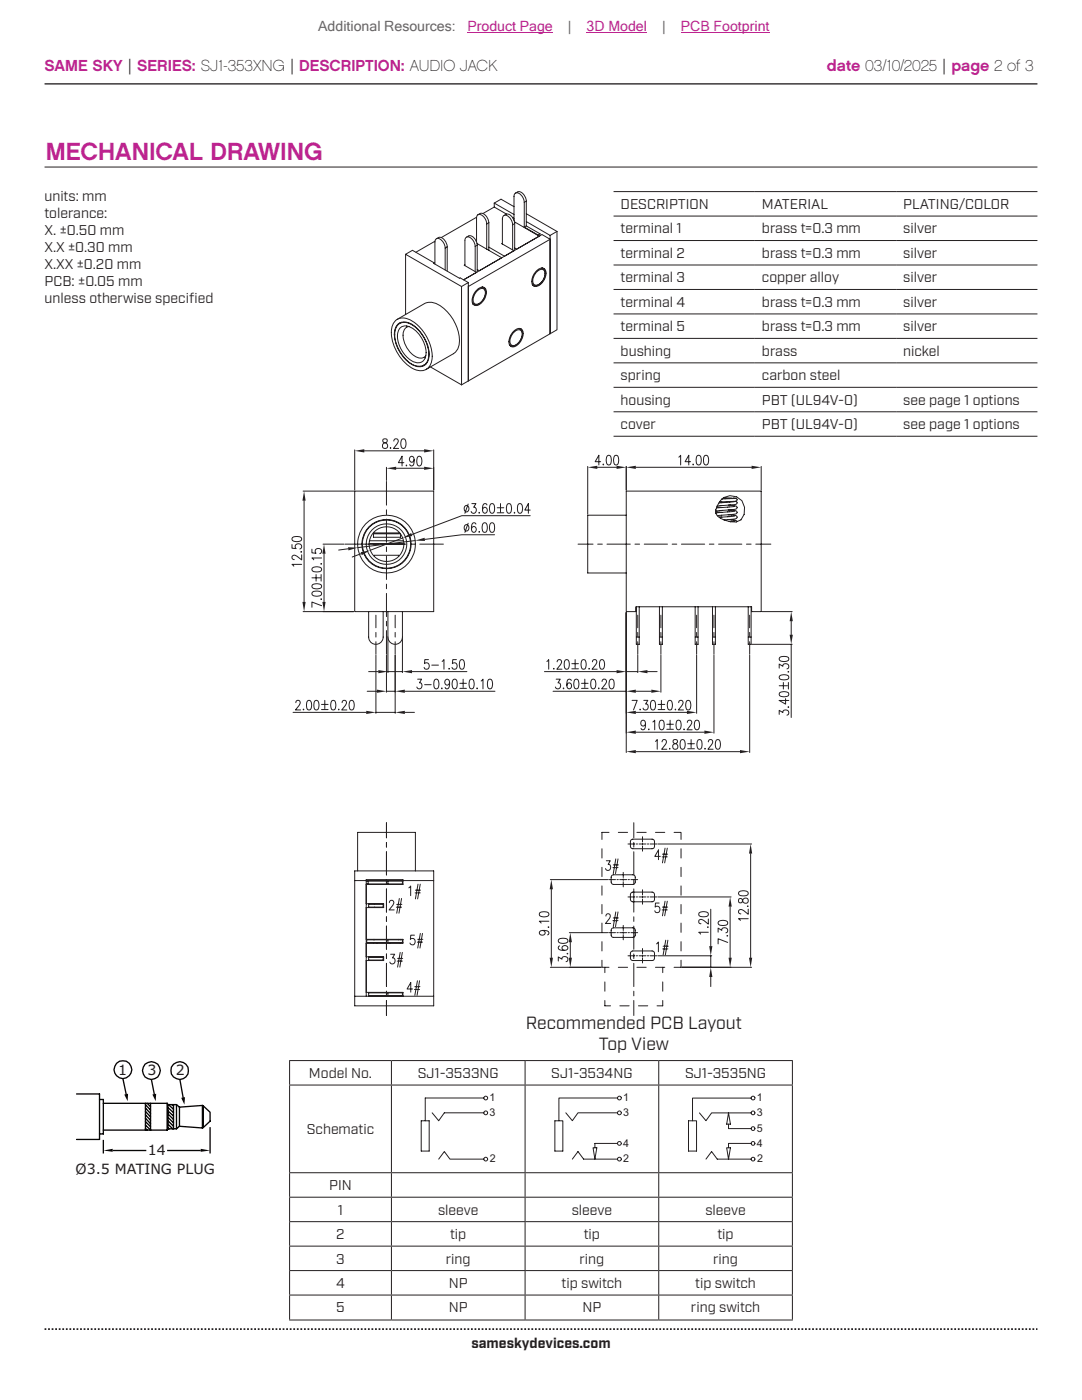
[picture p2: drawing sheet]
<svg xmlns="http://www.w3.org/2000/svg" width="216mm" height="279mm" viewBox="0 0 216 279" stroke-linecap="round" stroke-linejoin="round" font-family="sans-serif">
<path d="M8.9 16.7h198.1" fill="none" stroke="#231f20" stroke-width=".26"/>
<path d="M8.9 265.3h198.1" fill="none" stroke="#231f20" stroke-width=".35" stroke-dasharray=".4 .4 .4 .4 .4 .4" stroke-dashoffset=".7" stroke-linecap="butt"/>
<g fill="none" stroke="#231f20" stroke-width=".2">
<path d="M8.9 33.3h198.1M102.9 38.5a1.21 1.21 0 0 1 1.9 .8l.2 .8M102.9 38.5l-.3 .6v4.9M102.9 38.5h.1a1.75 1.75 0 0 1 1.6 1.9M80.9 50.7l11.2 6.5M86.6 52.6v-.1h-.1l5.2 3h.1l1.6 .9M86.6 52.5l-4.3-2.5-1.4 .7v12.1M86.8 48.1l-3.8 2.2M87.1 47.6a1.01 1.01 0 0 1 1.6 .3l.5 .9v.4M88.8 49.5v4.4M88.8 49.5a1.89 1.89 0 0 0-1.5-1.9 .62 .62 0 0 0-.5 .7v4.4M89.2 49.2l-.4 .3"/>
<path d="M89.2 49.2v4.9M92.1 57.2v19.6M93.1 47.3l.5-.3 .4 .1a2.12 2.12 0 0 1 1.2 1.8M93.4 56.4l-1.3 .8M94.8 49.2v5M94.8 49.2v-.2a1.67 1.67 0 0 0-1.8-1.6l-.2 .5v5.1M95.1 43.3l-7 4.1M95.2 48.6l4.9 2.8-4.5 2.6-.4-.2M95.2 48.9l-.4 .3M95.2 48.9v5.4M95.4 42.8l.5-.2h.4a2 2 0 0 1 1.2 1.9M95.4 42.8l-.3 .7v4.8"/>
<path d="M95.4 42.8a1.68 1.68 0 0 1 1.7 1.9M97.1 44.7v5M97.5 44.5l-.4 .2M97.5 44.5v5.5M98.6 40.5l1.4-.7 2.6 1.4M98.6 41.3l-2.2 1.3M98.6 40.5v.8M98.6 41.3l2.5 1.4M98.6 40.5l4 2.3M100.2 48.5l-.1 .1 2.5 1.4-1.9 1.1-3.2-1.8M100.6 43l.4-.3 .7 .1a2.25 2.25 0 0 1 1 1.8M102.3 44.9a1.72 1.72 0 0 0-1.5-2 .6 .6 0 0 0-.6 .8v5"/>
<path d="M102.3 44.9v5M102.3 43.4l.3 .2M102.7 44.3l4.9 2.8-4.5 2.6-.4-.2M102.7 44.6l-.4 .3M102.7 44.6v5.4M104.6 40.4v4.9M104.6 45.3l2.7 1.6M105 40.1l-.4 .3M105 45.1l-.4 .2M105 40.1v5M105 45.1l2.7 1.6M105 44.2l4.8 2.8"/>
<path d="M105 42.7l6.1 3.5M106.2 56.7l.2 .2M106.3 56.8l.1 .1M106.3 56.9h.1M107 54.4l.9-.6h.4l.3 .3a2.14 2.14 0 0 1-1.8 2.8l-.4-.3a1.83 1.83 0 0 1 .6-2.2zM107.1 54l.7-.4 .5-.1a.92 .92 0 0 1 .7 1.2 2.36 2.36 0 0 1-2.4 2.4l-.3-.2a2.32 2.32 0 0 1 .8-2.9zM107.3 46.9v.1M107.7 46.7l-.4 .2M107.7 46.7v.4M108 53.5l.4 .1M108.2 53.5l.2 .1M108.4 53.6a1.8 1.8 0 0 1-.2 2.5 1.57 1.57 0 0 1-1.8 .8"/>
<path d="M109.8 47.8l-16.4 9.4v18.8v-19.6M109.8 47.8l-1.7-1-15.6 9 2.6-1.4-2.5-1.5h.2M109.8 47v19.6v-18.8M111.1 46.2l-1.3 .8M111.1 46.2v19.6l-19 11M78.7 66.7v.1M78.9 64.1a2.47 2.47 0 0 1 3.3-.1 8.7 8.7 0 0 1 4 8 2.33 2.33 0 0 1-3.7 1.6 8.4 8.4 0 0 1-4.3-8.3zM79.3 63.7l5.4-3.1a3.4 3.4 0 0 1 3.8 .9 8.9 8.9 0 0 1 3.1 7.2 2.55 2.55 0 0 1-1.1 1.9l-5.5 3.1M79.3 64.8l.3-.3a2.66 2.66 0 0 1 3.2 .6 6.9 6.9 0 0 1 2.7 6.7 1.99 1.99 0 0 1-3.2 1 7.1 7.1 0 0 1-3.5-7.1zM79.8 64.6a3.4 3.4 0 0 0-.8 3.7 7.3 7.3 0 0 0 4 4.7l.7 .1 .9-.2M79.8 64.6v-.1a3.3 3.3 0 0 1 3.5 1.2 6.3 6.3 0 0 1 2 6.3l-.7 .9M79.9 65.4a1.52 1.52 0 0 1 1.3-.3 5.4 5.4 0 0 1 3.6 6.4 1.77 1.77 0 0 1-2.8 .4 5.6 5.6 0 0 1-2.5-5.8z"/>
<path d="M80.2 64.3l-.4 .3M81.6 65.2h-.2a1.51 1.51 0 0 0-1 1.9 4.5 4.5 0 0 0 3.6 4.4l.6-.2 .4-.3M85 72.6l-.4 .3M85.9 73.2l6.2 3.6M101.6 68.8l.3 .2M101.7 68.9l.2 .1M101.7 68.9h.1M102.4 66.5l1-.7 .5 .1 .2 .3a2.22 2.22 0 0 1-1.3 2.7 .79 .79 0 0 1-.8-.2 .79 .79 0 0 1-.2-.8zM102.4 66.2l.1-.1a1.35 1.35 0 0 1 1.4-.5l.3 .2a2.68 2.68 0 0 1-1.2 3.2l-.8 .2-.5-.4a2.33 2.33 0 0 1 .7-2.6zM103.5 65.6h.3M103.7 65.6h.1M103.8 65.6l.2 .2a2.13 2.13 0 0 1-.1 2.2 2.13 2.13 0 0 1-2 1"/>
<path d="M70.8 98h15.7v24.1h-15.7zM70.8 89.8v8M72.7 90h11.9M77.1 96.1v4.7M86.5 89.8v8M125 98h26.9v24.1h-1.9v-1h-23.1v1h-1.9zM68.8 108.6h4.8M73.7 108.6h7.3M73.7 108.5h6.9M73.7 107.9h6.8M74.5 106.3v.9h5.4v-.7h-5.4M74.5 106.4h5.3"/>
<path d="M74.7 111.1v-.3h4.8v.3M77.1 101.7v1M77.1 103.6v4.6M77.1 109.2v.9M77.1 111v4.6M77.1 116.6v.9M77.1 118.4v4.7M81.9 108.6h.9M83.8 108.6h4.7M115.3 108.6h3M119.3 108.6h.9M121.1 108.6h4.7"/>
<path d="M125 102.8h-7.7v11.6h7.7M126.7 108.6h.9M128.6 108.6h4.6M134.1 108.6h.9M136 108.6h4.6M141.5 108.6h1M143.4 108.6h4.6M149 108.6h.9M150.8 108.6h3M73.6 122.1v5a1.45 1.45 0 0 0 1.4 1.5 1.45 1.45 0 0 0 1.5-1.5v-5M77.1 124v.9M77.1 125.8v4.8"/>
<path d="M77.4 122.1v5a1.45 1.45 0 0 0 1.5 1.5 1.45 1.45 0 0 0 1.4-1.5v-5M127 121.1v7.5h.5v-7.5M127 127.1h.5M131.6 121.1v7.5h.6v-7.5M131.6 127.1h.6M138.7 121.1v7.5h.6v-7.5M138.7 127.1h.6M142.2 121.1v7.5h.6v-7.5M142.2 127.1h.6M149.3 121.1v7.5h.6v-7.5M149.3 127.1h.6M70.8 173.8h15.7v26.9h-15.7z"/>
<path d="M70.8 175.7h15.7M71.4 173.8v-7.7h11.5v7.7M73.1 176.5h7.3v-1h-7.3v23.3M73.1 176.4h7.3M73.1 175.8h7.3M73.3 175.7v.1M73.3 176.4v.1M73.5 175.8v.6M77.1 164.2v3M77.1 168.1v1M77.1 170v4.6M77.1 175.5v1"/>
<path d="M77.1 177.4v4.6M77.4 175.8v.6M80.3 175.8v.6M70.8 198.8h15.7M73.1 198h7.3v.8M73.1 190.9h3.5v.8h-3.5M73.1 187.5h7.3v.7h-7.3M73.1 180.4h3.5v.7h-3.5M73.6 198v.7h6.8M73.6 198.1h6.8M73.6 191.6h3M74.5 187.5v.1"/>
<path d="M74.5 188.1v.1M74.7 180.4v.1M74.7 181v.1M74.7 187.5v.1M75.1 188.1l.1 .1zM75.2 188.2h.1M76.5 180.5v.5M76.5 191v.6M76.6 180.5h-3v.5h3M76.6 191h-3v.7M77.1 183v.9M77.1 184.8v4.7"/>
<path d="M77.1 190.4v.9M77.1 192.3v4.6M77.1 197.8v.9M77.1 199.7v3M77.4 187.6v.5M77.4 198.1v.6M77.8 188.1v.1M78 198.7v.1M79.5 187.5v.1M79.9 187.5v.1M79.9 188.1v.1M80.1 198.7v.1"/>
<path d="M80.3 187.6v.5M80.3 198.1v.6M80.4 187.6h-7.2v.5h7.2"/>
<circle cx="77.1" cy="108.6" r="4.9"/>
<circle cx="77.1" cy="108.6" r="5.8"/>
<circle cx="77.1" cy="108.6" r="4.8"/>
<circle cx="77.1" cy="108.6" r="3.5"/>
<circle cx="77.1" cy="108.6" r="4"/>
</g>
<g fill="#231f20">
<path d="M70.8 90l1.9-.4v.7z"/>
<path d="M84.6 89.6l1.9 .4-1.9 .3z"/>
</g>
<path d="M76.5 87.7a.41 .41 0 0 0 .1 .6 .61 .61 0 0 1 .7 .5 .61 .61 0 0 1-.6 .7 .63 .63 0 0 1-.4-.8 .63 .63 0 0 1 .8-.4 .38 .38 0 0 0 .2-.4 .38 .38 0 0 0-.3-.3zM77.1 93.3v2.6M77.8 89.4h.2zM78.6 88l.3-.4 .4 .1 .2 .2-.3 .7-.7 .9h1M79 93.5h5.6M80.2 87.7l.4-.1a1.24 1.24 0 0 1 0 1.9h-.2a1.4 1.4 0 0 1-.2-1.8zM86.5 93.3v4.5" fill="none" stroke="#231f20" stroke-width=".2"/>
<g fill="#231f20">
<path d="M77.1 93.5l1.9-.4v.7z"/>
<path d="M84.6 93.1l1.9 .4-1.9 .3z"/>
</g>
<path d="M80.6 92.3h-1.1l.7-1.2v1.9M81.1 92.8v.2zM82.6 91.7a.51 .51 0 0 1-.5 .6 .57 .57 0 0 1-.4-.7 .57 .57 0 0 1 .7-.4 1.66 1.66 0 0 1 0 1.7l-.3 .1-.3-.3M83.4 91.2l.3-.1a1.26 1.26 0 0 1 0 1.9h-.1a1.47 1.47 0 0 1-.2-1.8zM64.5 108.6h4.2M64.7 110.5v9.6M64.5 122.1h6.1" fill="none" stroke="#231f20" stroke-width=".2"/>
<g fill="#231f20">
<path d="M64.3 120.1h.7l-.3 2z"/>
<path d="M64.7 108.6l.3 1.9h-.7z"/>
</g>
<g fill="none" stroke="#231f20" stroke-width=".2">
<path d="M60.5 98h10.1M60.7 99.9v20.2M62.2 109.6v.7l.9 .1-.2-.5a.68 .68 0 0 1 .7-.4 .68 .68 0 0 1 .6 .5l-.2 .4-.2 .1M62.2 115.3h1.7M62.3 118.2l.8-.2a.91 .91 0 0 1 1.1 .4v.1a1.26 1.26 0 0 1-2 0zM62.3 116.7l.8-.2a.84 .84 0 0 1 1.1 .6 1.14 1.14 0 0 1-1.6 .3l-.4-.3zM62.3 113.3a1.4 1.4 0 0 1 1.9 .3v.1a1.3 1.3 0 0 1-2 0zM63.1 114.7v1.3M64 119.6h.2zM64 112.5h.2zM64.1 114.7v1.3M64.2 111.4h-2l.4 .3"/>
<path d="M60.5 122.1h10.1M64.2 120.9l-2-.8v1.1"/>
</g>
<g fill="#231f20">
<path d="M60.3 120.1h.7l-.3 2z"/>
<path d="M60.7 98l.3 1.9h-.7z"/>
</g>
<g fill="none" stroke="#231f20" stroke-width=".2">
<path d="M58.3 108.7v.7l.8 .1a.59 .59 0 0 1 0-.8 .59 .59 0 0 1 .9 0 .59 .59 0 0 1 0 .8l-.2 .1M58.4 107.3l.7-.2a.91 .91 0 0 1 1.1 .4v.2a1.26 1.26 0 0 1-1.9 0zM60 110.1h.2zM60.2 112.6h-1.9l.3 .4M60.2 110.7v1l-.9-.7-.7-.2-.3 .3v.3l.4 .3M73.6 134h1.9M75 122.8v2.5M75 126.2v.9M75 128.1v2.5M77.4 127.3v6.9M77.4 134h2.9M78.9 122.8v2.5"/>
<path d="M78.9 126.2v.9M78.9 128.1v2.5M80.3 127.3v6.9M82.2 134h11"/>
</g>
<g fill="#231f20">
<path d="M75.5 133.7l1.9 .3-1.9 .4z"/>
<path d="M80.3 134l1.9-.3v.7z"/>
</g>
<path d="M73.3 138h1.9M77.1 130.8v7.4M77.1 138h1.8M78.9 130.8v7.4M80.8 138h18M85.5 131.6h-.7l-.1 .9a.59 .59 0 0 1 .8 0 .59 .59 0 0 1 0 .8 .59 .59 0 0 1-.8 .1l-.1-.2M86.2 132.7h1.3M88.2 132l.4-.4v2M89.6 133.4v.2zM91.1 131.6h-.8v.9a.59 .59 0 0 1 .8 0 .59 .59 0 0 1 0 .8 .59 .59 0 0 1-.8 .1l-.1-.2M91.9 131.7l.3-.1a1.12 1.12 0 0 1 .4 1.6l-.1 .3-.4 .1a1.12 1.12 0 0 1-.4-1.6z" fill="none" stroke="#231f20" stroke-width=".2"/>
<g fill="#231f20">
<path d="M75.2 137.6l1.9 .4-1.9 .3z"/>
<path d="M78.9 138l1.9-.4v.7z"/>
</g>
<g fill="none" stroke="#231f20" stroke-width=".2">
<path d="M75 130.8v11.6M78.9 130.8v11.6M83.3 135.5h.8l-.4 .8a.56 .56 0 0 1 .5 .8 .56 .56 0 0 1-1 0M84.7 136.6h1.3M86.8 135.6l.3-.1a1.26 1.26 0 0 1 0 2h-.1a1.47 1.47 0 0 1-.2-1.9zM88.2 137.3v.2zM89.7 136.2a.54 .54 0 0 1-.5 .5 .57 .57 0 0 1-.4-.7 .57 .57 0 0 1 .7-.4 1.4 1.4 0 0 1-.2 1.9l-.4-.1-.1-.2M90.4 135.6l.4-.1a1.3 1.3 0 0 1 0 2h-.1a1.4 1.4 0 0 1-.3-1.9zM91.8 136.4h1.3M91.8 137.4h1.3M92.4 135.5v1.7M93.8 135.6l.4-.1a1.14 1.14 0 0 1 .3 1.6l-.1 .3-.4 .1a1.14 1.14 0 0 1-.3-1.6z"/>
<path d="M95.2 137.3v.2zM96 135.9l.4-.4v2M97.5 135.6l.3-.1a1.26 1.26 0 0 1 0 2h-.1a1.47 1.47 0 0 1-.2-1.9zM58.5 142.2h14.6M75 142.2h3.9M80.8 142.2h1.9"/>
</g>
<g fill="#231f20">
<path d="M78.9 142.2l1.9-.3v.6z"/>
<path d="M73.1 141.9l1.9 .3-1.9 .3z"/>
</g>
<g fill="none" stroke="#231f20" stroke-width=".2">
<path d="M117.3 93.1v9.5M119.2 93.3h3.8M125 93.1v4.7M61.4 139.9l.3-.1a1.24 1.24 0 0 1 0 1.9h-.1a1.12 1.12 0 0 1-.4-1.6zM62.8 139.9l.4-.1a1.24 1.24 0 0 1 0 1.9h-.1a1.12 1.12 0 0 1-.4-1.6zM64.8 139.8v1.6M66.2 139.9l.4-.1a1.12 1.12 0 0 1 .3 1.5l-.1 .3-.4 .1a1.12 1.12 0 0 1-.3-1.6zM69.9 139.9l.3-.1a1.24 1.24 0 0 1 0 1.9h-.1a1.15 1.15 0 0 1-.4-1.6zM59 140.2l.1-.3 .2-.1 .5 .1 .1 .2-.2 .7-.7 .9h1M60.6 141.5v.2zM64.2 140.6h1.3M64.2 141.6h1.3"/>
<path d="M67.6 141.5v.2zM68.3 140.2v-.3l.3-.1 .4 .1 .1 .2-.2 .7-.7 .9h1"/>
</g>
<g fill="#231f20">
<path d="M123 93l2 .3-2 .3z"/>
<path d="M117.3 93.3l1.9-.3v.6z"/>
</g>
<path d="M119.9 92.1h-1.1l.7-1.2v1.9M120.4 92.6v.2zM121.2 91l.3-.1a1.14 1.14 0 0 1 .4 1.5l-.1 .3-.4 .1a1.4 1.4 0 0 1-.2-1.8zM122.6 91l.4-.1a1.14 1.14 0 0 1 .4 1.5l-.2 .3-.3 .1a1.14 1.14 0 0 1-.4-1.6zM125 93.1v4.7M126.9 93.3h23.1M151.9 93.1v4.7" fill="none" stroke="#231f20" stroke-width=".2"/>
<g fill="#231f20">
<path d="M125 93.3l1.9-.3v.6z"/>
<path d="M150 93l1.9 .3-1.9 .3z"/>
</g>
<g fill="none" stroke="#231f20" stroke-width=".2">
<path d="M135.4 91.2l.4-.3v1.9M137.8 92.1h-1.1l.7-1.2v1.9M138.3 92.6v.2zM139.1 91l.4-.1a1.26 1.26 0 0 1 0 1.9h-.2a1.47 1.47 0 0 1-.2-1.8zM140.6 91l.4-.1a1.26 1.26 0 0 1 0 1.9h-.2a1.47 1.47 0 0 1-.2-1.8zM72.1 110.5l-1.8 .7M80.4 107.4l-6.5 2.4M92.8 101a.63 .63 0 0 1 .8 .4 .63 .63 0 0 1-.4 .8 .68 .68 0 0 1-.6-.5 .68 .68 0 0 1 .2-.7zM93.4 100.6l-.6 1.8M94.2 100.5h.8l-.5 .7h.2a.66 .66 0 0 1 .3 .8 .66 .66 0 0 1-.6 .4l-.4-.3M95.6 102.2v.2zM97.2 100.8a.4 .4 0 0 0-.7-.2 1.29 1.29 0 0 0 .2 1.8 .56 .56 0 0 0 .5-.6 .56 .56 0 0 0-.7-.5l-.2 .5"/>
<path d="M97.9 100.6l.4-.1a1.3 1.3 0 0 1 0 1.9h-.2a1.4 1.4 0 0 1-.2-1.8zM99.2 101.3h1.3M99.2 102.3h1.3M99.9 100.5v1.7M101.3 100.6l.3-.1a1.14 1.14 0 0 1 .4 1.6l-.1 .2-.4 .1a1.14 1.14 0 0 1-.4-1.5zM102.6 102.2v.2zM103.5 100.6l.3-.1a1.26 1.26 0 0 1 0 1.9h-.1a1.47 1.47 0 0 1-.2-1.8zM105.8 102.9h-13.7l-9.9 3.8M105.8 101.8h-1.1l.7-1.3v1.9"/>
</g>
<g fill="#231f20">
<path d="M72 110.2l1.9-.4-1.7 1z"/>
<path d="M80.4 107.4l1.6-1 .3 .6z"/>
</g>
<path d="M69.5 109.5l-1.9 .3M82.9 107.9l-11.5 1.4M92.8 104.8a.62 .62 0 0 1 .8 .4 .62 .62 0 0 1-.4 .8 .65 .65 0 0 1-.6-.5 .65 .65 0 0 1 .2-.7zM93.4 104.4l-.6 1.8M95 104.6a.4 .4 0 0 0-.7-.2 1.27 1.27 0 0 0 .2 1.8 .56 .56 0 0 0 .5-.6 .56 .56 0 0 0-.7-.4l-.2 .4M95.6 106.1v.1zM96.4 104.4l.4-.1a1.24 1.24 0 0 1 0 1.9h-.2a1.37 1.37 0 0 1-.2-1.8zM97.9 104.4l.4-.1a1.28 1.28 0 0 1 0 1.9h-.2a1.37 1.37 0 0 1-.2-1.8zM98.7 106.7h-6.6l-7.3 1" fill="none" stroke="#231f20" stroke-width=".2"/>
<g fill="#231f20">
<path d="M69.4 109.2l2 .1-1.9 .6z"/>
<path d="M82.9 107.9l1.8-.6 .1 .7z"/>
</g>
<g fill="none" stroke="#231f20" stroke-width=".2">
<path d="M108.6 134h14.4M125 122.3v11.9M125 134h2.3M127.3 122.8v2.5M127.3 126.2v.9M127.3 128.1v2.5M127.3 130.8v3.4M129.2 134h1.9M131.9 122.8v2.5M131.9 126.2v.9M131.9 128.1v2.5M139 122.8v2.5"/>
<path d="M139 126.2v.9M139 128.1v2.5M142.5 122.8v2.5M142.5 126.2v.9M142.5 128.1v2.5M149.6 122.8v2.5M149.6 126.2v.9M149.6 128.1v2.5"/>
</g>
<g fill="#231f20">
<path d="M127.3 134l1.9-.3v.7z"/>
<path d="M123 133.7l2 .3-2 .4z"/>
</g>
<g fill="none" stroke="#231f20" stroke-width=".2">
<path d="M109.1 132l.4-.4v2M110.4 138h14.6M110.5 133.4v.2zM111.2 132.1l.3-.5h.3l.3 .4-.3 .6-.7 1h1M112.8 131.7l.4-.1a1.24 1.24 0 0 1 0 2h-.2a1.12 1.12 0 0 1-.4-1.6zM114.1 132.5h1.3M114.1 133.5h1.3M114.8 131.6v1.7M116.2 131.7l.3-.1a1.12 1.12 0 0 1 .4 1.6l-.1 .3-.4 .1a1.12 1.12 0 0 1-.4-1.6zM117.5 133.4v.2zM118.2 132.1l.2-.4 .4-.1 .2 .2 .1 .4-1 1.4h1.1M119.8 131.7l.4-.1a1.24 1.24 0 0 1 0 2h-.2a1.15 1.15 0 0 1-.3-1.6z"/>
<path d="M125 122.3v15.9M126.9 138h3.1M131.9 130.8v7.4"/>
</g>
<g fill="#231f20">
<path d="M130 137.6l1.9 .4-1.9 .3z"/>
<path d="M125 138l1.9-.4v.7z"/>
</g>
<g fill="none" stroke="#231f20" stroke-width=".2">
<path d="M111 135.5h.8l-.5 .8a.57 .57 0 0 1 .5 .8 .57 .57 0 0 1-1 0M112.4 137.3v.2zM114 135.8l-.1-.2-.4-.1a1.19 1.19 0 0 0-.3 1.7l.1 .2a.54 .54 0 0 0 .7-.5 .54 .54 0 0 0-.7-.5l-.2 .4M114.7 135.6l.4-.1a1.14 1.14 0 0 1 .3 1.6l-.1 .3-.4 .1a1.14 1.14 0 0 1-.3-1.6zM116 136.4h1.3M116 137.4h1.3M116.7 135.5v1.7M118.1 135.6l.4-.1a1.26 1.26 0 0 1 0 2h-.2a1.47 1.47 0 0 1-.2-1.9zM119.5 137.3v.2zM120.1 136l.3-.5h.3l.3 .4-.2 .6-.7 1h1M121.8 135.6l.3-.1a1.3 1.3 0 0 1 0 2h-.1a1.4 1.4 0 0 1-.2-1.9zM125 122.3v20.1"/>
<path d="M139 130.8v11.6M126.9 142.2h10.2"/>
</g>
<g fill="#231f20">
<path d="M137.1 141.9l1.9 .3-1.9 .3z"/>
<path d="M125 142.2l1.9-.3v.6z"/>
</g>
<g fill="none" stroke="#231f20" stroke-width=".2">
<path d="M125 122.3v24M126.1 139.8h1l-.7 1.9M128.5 139.8h.8l-.5 .7a.56 .56 0 0 1 .5 .9 .56 .56 0 0 1-1-.1M130 139.9l.4-.1a1.24 1.24 0 0 1 0 1.9h-.2a1.12 1.12 0 0 1-.4-1.6zM132 139.8v1.6M133.4 139.9l.3-.1a1.12 1.12 0 0 1 .4 1.5l-.1 .3-.4 .1a1.12 1.12 0 0 1-.4-1.6zM137 139.9l.4-.1a1.12 1.12 0 0 1 .4 1.5l-.2 .3-.3 .1a1.12 1.12 0 0 1-.4-1.6zM142.5 130.8v15.5M126.9 146.1h13.6M127.7 141.5v.2zM131.3 140.6h1.3M131.3 141.6h1.3"/>
<path d="M134.8 141.5v.2zM135.4 140.2l.1-.3 .2-.1 .5 .1 .1 .2-.2 .7-.7 .9h1"/>
</g>
<g fill="#231f20">
<path d="M140.5 145.8l2 .3-2 .4z"/>
<path d="M125 146.1l1.9-.3v.7z"/>
</g>
<g fill="none" stroke="#231f20" stroke-width=".2">
<path d="M125 122.3v27.9M149.6 130.8v19.4M126.9 150h20.8M128.8 144.4a.48 .48 0 0 1-.7 .4 .53 .53 0 0 1-.2-.8 .53 .53 0 0 1 .8 0 1.52 1.52 0 0 1-.3 1.6l-.4-.1-.1-.1M129.4 145.5h.1zM130.3 144.1l.3-.4v1.9M131.7 143.8l.4-.1a.87 .87 0 0 1 .4 1.1l-.2 .7-.3 .1a1.4 1.4 0 0 1-.3-1.8zM133.1 144.5h1.3M133.1 145.5h1.3M133.7 143.7v1.7M135.1 143.8l.4-.1a1.24 1.24 0 0 1 0 1.9h-.2a1.47 1.47 0 0 1-.2-1.8zM136.4 145.5h.2z"/>
<path d="M137.1 144.2l.4-.5 .4 .1 .1 .3-.2 .6-.7 .9h1M138.8 143.8l.3-.1a1.24 1.24 0 0 1 0 1.9h-.1a1.4 1.4 0 0 1-.2-1.8z"/>
</g>
<g fill="#231f20">
<path d="M147.7 149.7l1.9 .3-1.9 .3z"/>
<path d="M125 150l1.9-.3v.6z"/>
</g>
<g fill="none" stroke="#231f20" stroke-width=".2">
<path d="M150.1 128.6h8M152.1 122.1h6M157.9 124v2.7M157.9 128.6v14.6M130.8 148l.3-.4v1.9M132.1 148.1l.3-.5 .4 .1 .2 .3-.2 .6-.8 .9h1.1M133.6 149.3v.2zM134.4 147.7v.5l.6 .3a.57 .57 0 0 1 .2 .8 .57 .57 0 0 1-.8 .1l-.2-.5a1.03 1.03 0 0 1 .9-.6l.1-.2-.1-.4zM135.9 147.7l.4-.1a1.26 1.26 0 0 1 0 1.9h-.2a1.47 1.47 0 0 1-.2-1.8zM137.2 148.4h1.4M137.2 149.4h1.4M137.9 147.6v1.6"/>
<path d="M139.3 147.7l.4-.1a1.3 1.3 0 0 1 0 1.9h-.2a1.4 1.4 0 0 1-.2-1.8zM140.7 149.3v.2zM141.3 148.1l.3-.5 .5 .1 .1 .3-.2 .6-.7 .9h1M142.9 147.7l.4-.1a1.14 1.14 0 0 1 .4 1.6l-.2 .2-.3 .1a1.14 1.14 0 0 1-.4-1.5z"/>
</g>
<g fill="#231f20">
<path d="M157.9 122.1l.3 1.9h-.6z"/>
<path d="M157.6 126.7h.6l-.3 1.9z"/>
</g>
<g fill="none" stroke="#231f20" stroke-width=".2">
<path d="M155.5 133.3v-.8l.7 .5a.57 .57 0 0 1 .9-.5 .57 .57 0 0 1-.1 1M155.5 136.9h1.6M155.6 138.2l.7-.2a.83 .83 0 0 1 1.1 .6 1.12 1.12 0 0 1-1.6 .4l-.3-.4zM155.6 134.9a1.37 1.37 0 0 1 1.8 .2v.2a.9 .9 0 0 1-1.1 .4l-.7-.2zM155.6 131.2l.7-.2a.8 .8 0 0 1 1.1 .6 1.24 1.24 0 0 1-1.9 0zM156.3 136.2v1.3M156.8 139.4v1.1l-1.3-.7h1.9M157.2 134.1h.2zM157.3 136.2v1.3M155.5 142.6v-.8l.7 .4a.57 .57 0 0 1 .9-.5 .57 .57 0 0 1-.1 1M157.2 141.1h.2zM77.1 164.2v3"/>
<path d="M77.1 168.1v1M77.1 170v4.6M77.1 175.5v1M77.1 177.4v4.6M120.1 169.4v1.8M120.1 173.1v1.8M120.1 176.8v1.9M121.5 166.1h-1.4v1.4M123.4 166.1h1.8M125.3 179h1.4M125.3 168.4h1.4M125.9 178.2l.4-.2 4 .1 .3 .4v1a.46 .46 0 0 1-.5 .5l-4-.1-.3-.4v-1z"/>
<path d="M125.9 167.6l.4-.1h3.8a.46 .46 0 0 1 .5 .5v.9a.46 .46 0 0 1-.5 .5l-4-.1-.3-.4v-.9zM126.5 164.2v3M126.5 168.1v1M126.5 170v4.6M126.5 175.5v1M126.5 177.4v4.6M126.9 179h.3M126.9 168.4h.3M127.1 166.1h1.8M127.5 179h1.4M127.5 168.4h1.4M128.2 167v1"/>
<path d="M128.2 168.3v.3M128.2 168.8v1.1M128.2 177.6v1M128.2 178.9v.2M128.2 179.4v1.1M129.2 179h.3M129.2 168.4h.3M129.7 179h1.4M129.7 168.4h1.4M130.8 166.1h1.8M134.5 166.1h1.4v1.4M135.9 169.4v1.8"/>
<path d="M135.9 173.1v1.8M135.9 176.8v1.9M77.1 183v.9M77.1 184.8v4.7M77.1 190.4v.9M77.1 192.3v4.6M77.1 197.8v.9M77.1 199.7v3M113.6 193h6.3M113.6 186.1h7.7M113.8 188v3.1M120.1 191.6v1.4h1.4"/>
<path d="M120.1 180.5v1.9M120.1 184.2v1.9M120.1 187.9v1.9M120.7 199.7v1h1.1M120.7 193v1.1M120.7 196v1.8M121.5 186.1h1.3M122.1 185.3l.3-.1h3.9a.46 .46 0 0 1 .5 .4v1l-.3 .5h-4.1l-.3-.2-.2-.3zM123.1 186.1h.3M123.4 193h1.8M123.7 186.1h1.4M124.4 184.7v1"/>
<path d="M124.4 186v.3M124.4 186.5v1.1M125.3 190.7h1.4M125.3 186.1h.3M125.9 186.1h1.3M125.9 189.9l.4-.1h3.8a.46 .46 0 0 1 .5 .5v.9l-.3 .5h-4l-.4-.1-.1-.4v-.9zM126.5 183v.9M126.5 184.8v4.7M126.5 190.4v.9M126.5 192.3v4.6M126.5 197.8v.9M126.5 199.7v3"/>
<path d="M126.9 190.7h.3M127.1 193h1.8M127.5 190.7h1.4M128.2 189.3v1M128.2 190.6v.3M128.2 191.2v1M129.2 190.7h.3M129.7 190.7h1.4M130.8 193h1.8M132.2 199.7v1h-1.1M132.2 193v1.1M132.2 196v1.8"/>
<path d="M135.9 191.6v1.4h-1.4M135.9 180.5v1.9M135.9 184.2v1.9M135.9 187.9v1.9M123.7 200.7h1.8M127.4 200.7h1.8"/>
</g>
<g fill="#231f20">
<path d="M113.5 191.1h.6l-.3 1.9z"/>
<path d="M113.8 186.1l.3 1.9h-.6z"/>
</g>
<g fill="none" stroke="#231f20" stroke-width=".2">
<path d="M109.8 175.5h11.5M110 177.5v13.6M121.5 175.5h1.3M122.1 174.7l.3-.1h3.9a.46 .46 0 0 1 .5 .5v.9l-.3 .5h-4.1l-.3-.1-.2-.4zM123.1 175.5h.3M123.7 175.5h1.4M124.4 174.1v1M124.4 175.4v.3M124.4 176v1M125.3 175.5h.3M125.9 175.5h1.3M109.8 193h10.1"/>
<path d="M111.4 191.8v-.8l.7 .4a.56 .56 0 0 1 .9-.5 .56 .56 0 0 1-.1 1M111.5 187.5l.7-.2a.81 .81 0 0 1 1.1 .5 1.24 1.24 0 0 1-1.9 0zM111.7 188.8a.4 .4 0 0 0-.2 .6 1.27 1.27 0 0 0 1.8-.2 .56 .56 0 0 0-.7-.5 .56 .56 0 0 0-.4 .7l.5 .3M113.1 190.3h.2z"/>
</g>
<g fill="#231f20">
<path d="M109.7 191.1h.6l-.3 1.9z"/>
<path d="M110 175.5l.3 2h-.6z"/>
</g>
<path d="M107.7 182.2l.7-.2a.91 .91 0 0 1 1.1 .4v.1a1.24 1.24 0 0 1-1.9 0zM108.3 185.7a.48 .48 0 0 1 .4 .7 .53 .53 0 0 1-.8 .2 .53 .53 0 0 1 0-.8 1.52 1.52 0 0 1 1.6 .3l-.1 .4-.1 .1M109.4 185v.1zM109.5 183.9h-1.9l.4 .3M131.3 190.7h10.7M136.1 193h5.9M141.8 181.5v7.3M141.8 190.7v2.3M141.8 195v1.9" fill="none" stroke="#231f20" stroke-width=".2"/>
<g fill="#231f20">
<path d="M141.8 193l.4 2h-.7z"/>
<path d="M141.5 188.8h.7l-.4 1.9z"/>
</g>
<path d="M131.3 179h14.6M136.1 193h9.8M139.5 182.2a1.39 1.39 0 0 1 1.8 .2v.1a1.12 1.12 0 0 1-1.5 .4l-.3-.1zM141.2 185h.1zM141.3 186.1h-1.9l.4 .3M141.3 183.4v1l-1.3-.9-.4 .1-.2 .2 .1 .4 .4 .2M145.7 180.9v10.2" fill="none" stroke="#231f20" stroke-width=".2"/>
<g fill="#231f20">
<path d="M145.4 191.1h.6l-.3 1.9z"/>
<path d="M145.7 179l.3 1.9h-.6z"/>
</g>
<path d="M131.3 168.4h18.7M149.8 170.4v20.7M136.1 193h13.9M143.3 186v-.8l.7 .5a.56 .56 0 0 1 .9-.5 .56 .56 0 0 1-.1 1M143.4 183.9a1.37 1.37 0 0 1 1.8 .2v.2a.9 .9 0 0 1-1.1 .4l-.7-.2zM145 186.8h.2zM145.2 188.1l-1.9-.8v1.1" fill="none" stroke="#231f20" stroke-width=".2"/>
<g fill="#231f20">
<path d="M149.5 191.1h.6l-.3 1.9z"/>
<path d="M149.8 168.4l.3 2h-.6z"/>
</g>
<g fill="none" stroke="#231f20" stroke-width=".2">
<path d="M95.1 58.2l1-.6h.3l.3 .3a2.22 2.22 0 0 1-1.3 2.8 .69 .69 0 0 1-1-.6l.1-.9zM95.2 57.8l1-.5 .4 .1 .3 .2a2.05 2.05 0 0 1-.3 2.2 1.66 1.66 0 0 1-2 1.1l-.1-.1a1.78 1.78 0 0 1 .1-2.3zM96.1 57.3l.4 .1M96.3 57.3l.2 .1M96.3 57.3h.1M96.5 57.4a1.8 1.8 0 0 1-.2 2.5 1.55 1.55 0 0 1-1.8 .8M94.3 60.5l.2 .2M94.4 60.7h.1M143.8 99.9a2.76 2.76 0 0 1 3.5-.7 2.76 2.76 0 0 1 1.2 3.4l-.7 1.1-.9 .5a5.3 5.3 0 0 1-3.7-1.2l-.4-.5a3.7 3.7 0 0 1 1-2.6zM146.1 99.4h-1.4v.2M146.3 99.4h.3a.36 .36 0 0 1 .5 .4 .36 .36 0 0 1-.6 .3l-2.9 .1M146.7 99.5l-2.6 .1"/>
<path d="M142.8 102.1l1.2 .2M143 101.2l1 .1M143.6 103.2h.4M144 103.2h-.5M144 102.3l-1.2 .1M144 101.3l-1 .1M145.3 103.7h-.8M145.3 101.8l1.2 .1a.39 .39 0 0 1 .6 .3 .39 .39 0 0 1-.5 .4l-3.5 .3M145.3 102.7l1.2 .1a.4 .4 0 0 1 .6 .4 .4 .4 0 0 1-.5 .4l-1.3 .1M145.3 103.7l1.4 .1 .4 .3M145.3 101.8l-2.5 .2M145.3 100.8l1.3 .1a.38 .38 0 0 1 .5 .4 .38 .38 0 0 1-.5 .4l-1.3 .1"/>
<path d="M146.6 103.9l-1.1 .2M146.6 102l-2.6 .3M146.6 103l-2.6 .2M146.6 101.1l-2.6 .2M146.7 100.1l-3.2 .3M146.8 100l.2 .1a.47 .47 0 0 1-.1 .6 .47 .47 0 0 1-.6 0l-3.2 .3M79.7 179.3l-.5 2.9M80.1 179.3l-.5 2.9M81.6 177.2l.3-.4v2M82.8 178.2h1.1M82.9 177.7h1M83.4 176.5l-.5 2.9"/>
<path d="M83.9 176.5l-.6 2.9M121 171.8h.8l-.5 .7a.57 .57 0 0 1 .5 .9 .57 .57 0 0 1-1-.1M122.3 173.2h1M122.4 172.6h1M122.9 171.4l-.5 2.9M123.3 171.4l-.5 2.9M131.8 170.9h-1.1l.7-1.3v2M132.1 171h1M132.2 170.5h1M132.7 179.9l-.5 2.9M132.7 169.3l-.5 2.9M133.1 179.9l-.5 2.9"/>
<path d="M133.1 169.3l-.5 2.9M147.5 179.4l-.1 .5a.43 .43 0 0 0 .6 .2 .75 .75 0 0 1 .4-.7 .75 .75 0 0 1 .8 0 .57 .57 0 0 1-.2 .9 .57 .57 0 0 1-.8-.5l-.1-.3a.43 .43 0 0 0-.6-.1zM147.5 178a1.4 1.4 0 0 1 1.8 .2v.2a1.3 1.3 0 0 1-1.9 0zM77.7 180.1l.3-.4h.3l.3 .3-.2 .7-.8 .9h1.1M77.9 190.4h.9l-.5 .8a.57 .57 0 0 1 .5 .9 .57 .57 0 0 1-1-.1M79.1 181.1h1M79.2 180.5h1M79.3 191.8h1M79.3 191.3h1.1M79.9 190.1l-.6 2.9M80.3 190.1l-.5 2.9M82.3 197.4h-1.1l.8-1.3v1.9"/>
<path d="M82.7 186.6h-.7l-.1 .9 .5-.2a.68 .68 0 0 1 .4 .7 .68 .68 0 0 1-.5 .6l-.4-.2-.1-.2M82.7 197.5h1M82.8 196.9h1M83.3 188h1M83.3 195.7l-.5 2.9M83.4 187.5h1M83.7 195.7l-.5 2.9M83.9 186.3l-.5 2.9M84.3 186.3l-.5 2.9M120.9 182.8l.3-.4 .4 .1 .2 .2-.2 .7-.8 .9h1.1M122.3 183.7h1M122.4 183.2h1"/>
<path d="M122.9 182l-.5 2.9M123.3 182l-.5 2.9M131 188.4l.4-.4v1.9M131.5 180.2h-.7l-.1 .8a.59 .59 0 0 1 .8 .1 .59 .59 0 0 1 0 .8 .59 .59 0 0 1-.8 .1v-.2M132.1 181.6h1M132.2 181h1M132.2 189.4h1.1M132.3 188.8h1M132.8 187.6l-.5 3M133.3 187.6l-.5 3M149.2 180.8v.1zM149.3 183.4h-1.9l.3 .3"/>
<path d="M149.3 181.4v1.1l-.9-.8-.7-.2-.2 .2-.1 .4 .4 .3M57.7 216.5h100.5M57.7 211.7h100.5M57.8 211.7v4.8M57.8 216.6v17.4M78.1 211.7v4.8M78.1 216.6v17.4M96.6 219.1h-11.7v4.6M104.8 211.7v4.8M104.8 216.6v17.4M123.2 219.1h-11.7v4.6M131.4 211.7v4.8"/>
<path d="M131.4 216.6v17.4M149.9 219.1h-11.7v4.6M158.1 211.7v4.8M158.1 216.6v17.4M57.7 234h100.5M57.7 238.9h100.5M57.8 234.1v4.7M57.8 239v4.7M78.1 234.1v4.7M78.1 239v4.7M84 223.7h1.6v6h-1.6zM86.2 222.1l1.3 1.6 1.2-1.6h7.9"/>
<path d="M87.5 231.3l1.2-1.5 1.1 1.5h6.8M104.8 234.1v4.7M104.8 239v4.7M110.7 223.7h1.6v6h-1.6zM112.9 222.1l1.3 1.6 1.1-1.6h7.9M114.2 231.3l1.1-1.5 1.2 1.5h6.7M118.3 229.1h.8l-.4 2.2zM123.2 228.2h-4.5v.9M131.4 234.1v4.7M131.4 239v4.7M137.4 223.7h1.6v6h-1.6zM139.6 222.1l1.3 1.6 1.1-1.6h7.9"/>
<path d="M140.9 231.3l1.1-1.5 1.1 1.5h6.8M145 229.1h.8l-.4 2.2zM145.4 224.4v.8h4.5M145.4 222.1l.4 2.3h-.8zM149.9 228.2h-4.5v.9M158.1 234.1v4.7M158.1 239v4.7M57.7 243.8h100.5M57.7 248.7h100.5M57.7 253.6h100.5M57.7 258.5h100.5M57.8 243.9v4.7"/>
<path d="M57.8 248.8v4.7M57.8 253.7v4.7M57.8 258.5v4.8M78.1 243.9v4.7M78.1 248.8v4.7M78.1 253.7v4.7M78.1 258.5v4.8M104.8 243.9v4.7M104.8 248.8v4.7M104.8 253.7v4.7M104.8 258.5v4.8M131.4 243.9v4.7"/>
<path d="M131.4 248.8v4.7M131.4 253.7v4.7M131.4 258.5v4.8M158.1 243.9v4.7M158.1 248.8v4.7M158.1 253.7v4.7M158.1 258.5v4.8M57.7 263.4h100.5"/>
<circle cx="96.9" cy="219.1" r=".38"/>
<circle cx="123.6" cy="219.1" r=".38"/>
<circle cx="150.3" cy="219.1" r=".37"/>
<circle cx="96.9" cy="222.1" r=".38"/>
<circle cx="96.9" cy="231.3" r=".37"/>
<circle cx="123.6" cy="228.2" r=".38"/>
<circle cx="123.6" cy="222.1" r=".38"/>
<circle cx="123.6" cy="231.3" r=".37"/>
<circle cx="150.3" cy="231.3" r=".37"/>
<circle cx="150.3" cy="225.2" r=".37"/>
<circle cx="150.3" cy="222.1" r=".37"/>
<circle cx="150.3" cy="228.2" r=".37"/>
</g>
<path d="M20.6 227.5v2.7M22.5 229.6h6.7M33.3 229.6h6.8M41.9 224.9v5.3" fill="none" stroke="#050504" stroke-width=".27"/>
<g fill="#050504">
<path d="M40.1 229.3l1.8 .3-1.8 .3z"/>
<path d="M20.6 229.6l1.9-.3v.6z"/>
</g>
<g fill="none" stroke="#050504" stroke-width=".27">
<path d="M15.3 218.3h4.6v9.1h-4.6M19.9 219.4h.7v6.9h-.7M35.9 215.4l.7 3.9M20.6 220.2h12.7M20.6 225.5h12.7M29 220.4l1 1.1M29 221.1l1 1.1M29 221.8l1 1.1M29 222.5l1 1.1M29 223.2l1 1.1M29 223.8l1 1.1M29 225.2l.4 .3"/>
<path d="M29 220.2v5.3M29.4 220.2l.6 .7M30 220.2v5.3l-1-1M33.3 220.2l.2 .2h1.7l.6 .6M33.3 220.2v5.3M33.5 225l.3 .3M33.5 224.3l1 1M33.5 223.7l1.1 1.1M33.5 223l1.1 1.1M33.5 222.3l1.1 1.1M33.5 221.7l1.1 1M33.5 221l1.1 1.1"/>
<path d="M33.5 220.4v4.9M33.5 225.3l-.2 .2M33.6 220.4l1 1M34.3 220.4l.3 .3M34.6 220.4v4.9M35.2 220.4v4.9M35.8 224.8l-.6 .5h-1.7M35.8 224.8l4.6 .3M35.8 221v3.8M40.4 220.6l-4.6 .4M40.4 220.6v4.5M40.4 220.6l.2 .1"/>
<path d="M40.6 220.7v4.3l-.2 .1M40.6 220.7l1.3 1.3v1.8l-1.3 1.2"/>
</g>
<path d="M36.2 219.1l.7-.1-.1 1.4z" fill="#050504"/>
<path d="M30.2 215.4l.6 3.2" fill="none" stroke="#050504" stroke-width=".27"/>
<path d="M30.4 218.4l.8-.1-.1 1.5z" fill="#050504"/>
<g fill="none" stroke="#050504" stroke-width=".27">
<path d="M24.5 215.3l.7 3.3"/>
<circle cx="30.2" cy="213.7" r="1.78"/>
<circle cx="35.8" cy="213.7" r="1.75"/>
</g>
<path d="M24.8 218.4l.8-.1-.1 1.5z" fill="#050504"/>
<circle cx="24.5" cy="213.4" r="1.78" fill="none" stroke="#050504" stroke-width=".27"/>
<path d="M122.4 38.2h84.6M122.4 43.1h84.6M122.4 48h84.6M122.4 52.9h84.6M122.4 57.8h84.6M122.4 62.7h84.6M122.4 67.5h84.6M122.4 72.4h84.6M122.4 77.3h84.6M122.4 82.2h84.6M122.4 87.1h84.6" fill="none" stroke="#231f20" stroke-width=".2"/>
<path d="M93.3 6.5h17M117.1 6.5h12M135.8 6.5h17.8" fill="none" stroke="#bd238f" stroke-width=".2"/>
<text font-size="4.9" fill="#bd238f" x="9.1" y="31.9">MECHANICAL DRAWING</text>
<g font-size="3.5" fill="#231f20">
<text x="104.9" y="205.3">Recommended PCB Layout</text>
<text x="119.5" y="209.6">Top View</text>
</g>
<g font-size="3.2" fill="#bd238f">
<text x="8.9" y="14.3">SAME SKY | SERIES: SJ1-353XNG | DESCRIPTION: AUDIO JACK</text>
<text x="165" y="14.3">date 03/10/2025 | page 2 of 3</text>
</g>
<g font-size="2.8" fill="#63676b">
<text x="63.5" y="6.1">Additional Resources:</text>
<text x="113.3" y="6.1">|</text>
<text x="132.1" y="6.1">|</text>
</g>
<g font-size="2.8" fill="#bd238f">
<text x="93.3" y="6.1">Product Page</text>
<text x="117.1" y="6.1">3D Model</text>
<text x="135.8" y="6.1">PCB Footprint</text>
</g>
<g font-size="2.8" fill="#231f20">
<text x="8.9" y="40.2">units: mm</text>
<text x="123.8" y="41.7">DESCRIPTION</text>
<text x="152" y="41.7">MATERIAL</text>
<text x="180.2" y="41.7">PLATING/COLOR</text>
<text x="8.9" y="43.6">tolerance:</text>
<text x="8.9" y="47">X. ±0.50 mm</text>
<text x="123.8" y="46.6">terminal 1</text>
<text x="152" y="46.6">brass t=0.3 mm</text>
<text x="180.2" y="46.6">silver</text>
<text x="8.9" y="50.4">X.X ±0.30 mm</text>
<text x="8.9" y="53.8">X.XX ±0.20 mm</text>
<text x="123.8" y="51.5">terminal 2</text>
<text x="152" y="51.5">brass t=0.3 mm</text>
<text x="180.2" y="51.5">silver</text>
<text x="8.9" y="57.1">PCB: ±0.05 mm</text>
<text x="123.8" y="56.4">terminal 3</text>
<text x="152" y="56.4">copper alloy</text>
<text x="180.2" y="56.4">silver</text>
<text x="8.9" y="60.5">unless otherwise specif</text>
<text x="37.7" y="60.5">ied</text>
<text x="123.8" y="61.2">terminal 4</text>
<text x="152" y="61.2">brass t=0.3 mm</text>
<text x="180.2" y="61.2">silver</text>
<text x="123.8" y="66.1">terminal 5</text>
<text x="123.8" y="71">bushing</text>
<text x="152" y="66.1">brass t=0.3 mm</text>
<text x="152" y="71">brass</text>
<text x="180.2" y="66.1">silver</text>
<text x="180.2" y="71">nickel</text>
<text x="123.8" y="75.9">spring</text>
<text x="152" y="75.9">carbon steel</text>
<text x="123.8" y="80.8">housing</text>
<text x="152" y="80.8">PBT (UL94V-0)</text>
<text x="180.2" y="80.8">see page 1 options</text>
<text x="123.8" y="85.7">cover</text>
<text x="152" y="85.7">PBT (UL94V-0)</text>
<text x="180.2" y="85.7">see page 1 options</text>
<text x="23.6" y="214.5">1</text>
<text x="29.4" y="214.6">3</text>
<text x="35.1" y="214.6">2</text>
<text x="61.7" y="215.1">Model No.</text>
<text x="83.4" y="215.1">SJ1-3533NG</text>
<text x="110" y="215.1">SJ1-3534NG</text>
<text x="136.7" y="215.1">SJ1-3535NG</text>
<text x="61.2" y="226.3">Schematic</text>
<text x="29.5" y="230.6">14</text>
<text x="15.1" y="234.2">Ø3.5 MATING PLUG</text>
<text x="65.7" y="237.5">PIN</text>
<text x="67.4" y="242.4">1</text>
<text x="87.4" y="242.4">sleeve</text>
<text x="114.1" y="242.4">sleeve</text>
<text x="140.7" y="242.4">sleeve</text>
<text x="67.1" y="247.3">2</text>
<text x="89.8" y="247.3">tip</text>
<text x="116.5" y="247.3">tip</text>
<text x="143.2" y="247.3">tip</text>
<text x="67.1" y="257">4</text>
<text x="67.1" y="252.2">3</text>
<text x="89" y="252.2">ring</text>
<text x="89.5" y="257">NP</text>
<text x="112.1" y="257">tip switch</text>
<text x="115.6" y="252.2">ring</text>
<text x="138.7" y="257">tip switch</text>
<text x="142.3" y="252.2">ring</text>
<text x="67.1" y="261.9">5</text>
<text x="89.5" y="261.9">NP</text>
<text x="116.2" y="261.9">NP</text>
<text x="137.9" y="261.9">ring switch</text>
<text x="94.1" y="269">sameskydevices.com</text>
</g>
<g font-size="2.1" fill="#231f20">
<text x="97.7" y="219.8">1</text>
<text x="124.3" y="219.8">1</text>
<text x="151" y="219.8">1</text>
<text x="97.7" y="222.7">3</text>
<text x="124.3" y="222.7">3</text>
<text x="151" y="222.7">3</text>
<text x="151" y="225.9">5</text>
<text x="97.7" y="231.9">2</text>
<text x="124.3" y="228.8">4</text>
<text x="124.4" y="231.9">2</text>
<text x="151" y="228.8">4</text>
<text x="151.1" y="231.9">2</text>
</g>
</svg>
